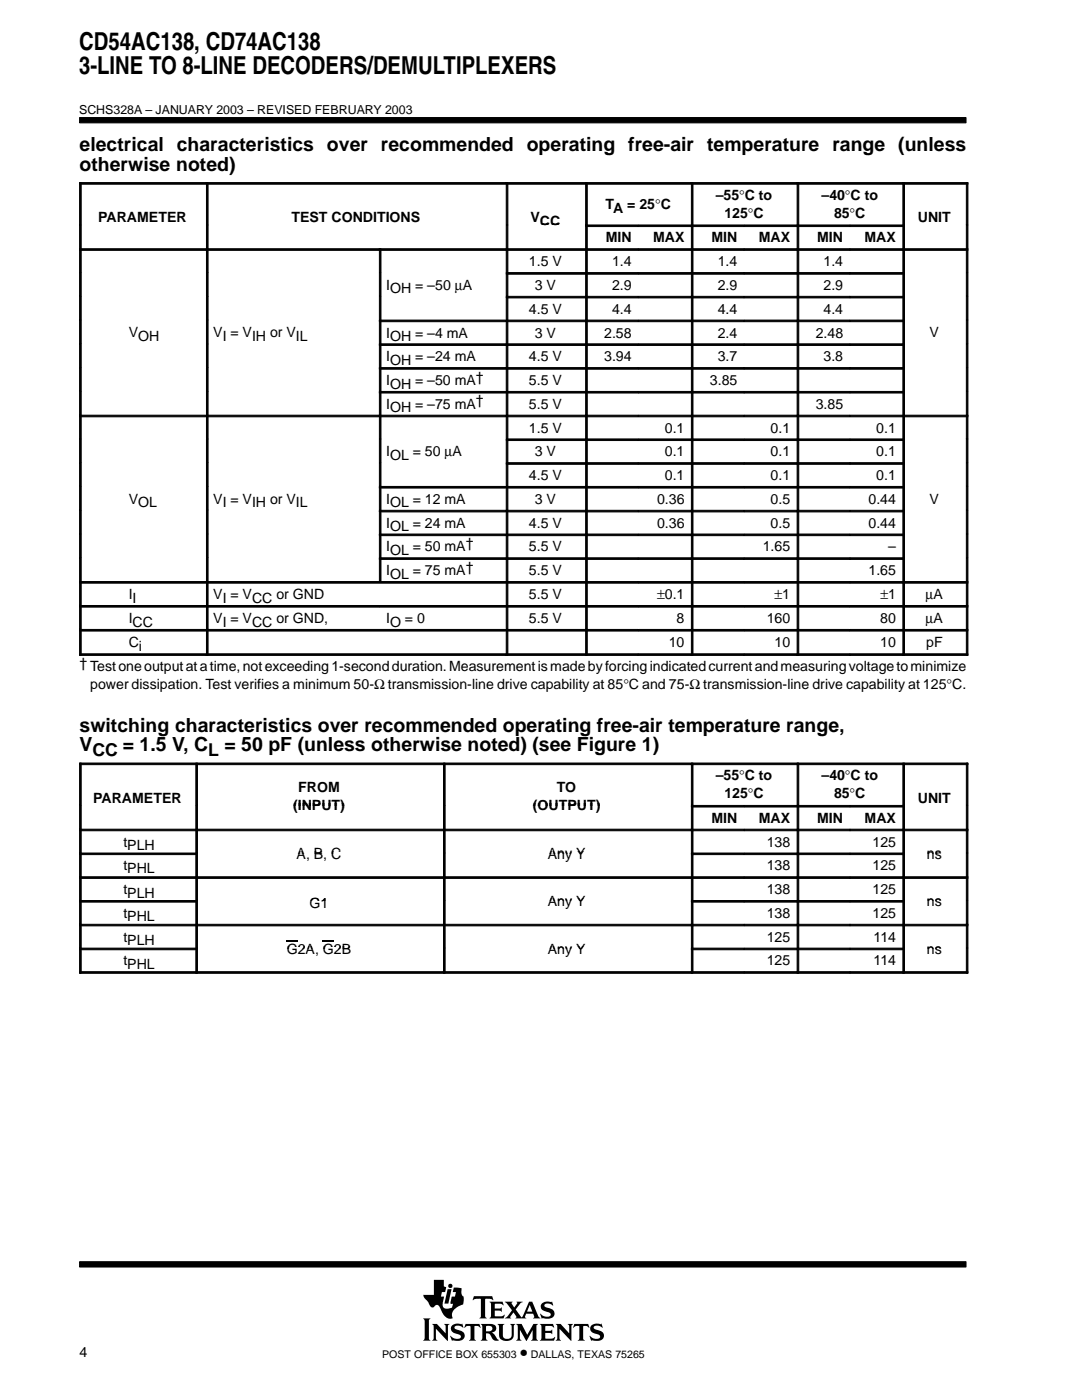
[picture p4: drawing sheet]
<svg xmlns="http://www.w3.org/2000/svg" width="216mm" height="279mm" viewBox="0 0 216 279" stroke-linecap="round" stroke-linejoin="round" font-family="sans-serif">
<g fill="#000" stroke="#000" stroke-width=".2">
<path d="M15.9 23.5h176.9v1h-176.9z" fill-rule="evenodd"/>
<path d="M15.9 251.8h176.9v1.1h-176.9z" fill-rule="evenodd"/>
</g>
<g fill="#000">
<path d="M89.3 257.3h.8l-.6 2.9h-.8z"/>
<path d="M84.4 263.1h1.5l-.3 .4v3.7l.3 .4h-1.5l.3-.6v-3.4z" fill-rule="evenodd"/>
<path d="M86.2 264.2h1l1.7 1.9v-1.5l-.3-.4h1.1l-.3 .4v3l-2.4-2.4v2l.3 .4h-1.1l.3-.6v-2.3z" fill-rule="evenodd"/>
<path d="M86.6 255.4h2v1.3l.4 .2-.2 1h-.6l-.2 .9h.6l-.2 1.1a1.11 1.11 0 0 0 .3 1.2l.6 .1 .9-.3 .2-.7-.5-.1 .2-1.3h.7l.2-.9h-.7l.3-1 1.5 .2v1l.1 .4 .3 .3v.9a.54 .54 0 0 1-.4 .7l-.4 .2a2.35 2.35 0 0 0-1.5 1.6v.4a.29 .29 0 0 1 .1 .3 .29 .29 0 0 1-.2 .3h-.1a2.21 2.21 0 0 1-2-1.9l-.1-.1a.68 .68 0 0 0-.5-.7 .68 .68 0 0 0-.8 .4 .88 .88 0 0 1-1.1-.9l-.8-.9-.2-.7h2.1z" fill-rule="evenodd"/>
<path d="M90.2 264.5a2.17 2.17 0 0 1 1.9-.2l.1-.1 .3 .8-.8-.4h-.7a.36 .36 0 0 0-.3 .4 .36 .36 0 0 0 .4 .3l.3 .1a1.19 1.19 0 0 1 1.3 1.5l-.1 .1a1.23 1.23 0 0 1-1.1 .6l-1.1-.1-.2 .1-.4-1h.1a1.37 1.37 0 0 0 2.1 .3 .6 .6 0 0 0-.8-.7 1.08 1.08 0 0 1-1-.5 1.08 1.08 0 0 1 0-1.1z" fill-rule="evenodd"/>
<path d="M92.9 264.2h2.8l.2 .8-.5-.4h-.6l-.1 .2v2.4l.3 .4h-1.4l.2-.3 .1-.3v-2.3l-.7-.1-.6 .4z" fill-rule="evenodd"/>
<path d="M94.6 258.7h3.6l.2 .8-.7-.3-.9 .1v3.4l.3 .4h-1.4l.3-.4v-3.4l-1-.1-.7 .3z" fill-rule="evenodd"/>
<path d="M95.9 264.2h2.1a.85 .85 0 0 1 1 .8 .85 .85 0 0 1-.9 .9l.4 .3 .7 1 .4 .2-.2 .1a1.11 1.11 0 0 1-1.4-.9l-.3-.4-.7-.1v1l.3 .5h-1.4l.3-.6v-2.3z" fill-rule="evenodd"/>
<path d="M97.7 259.8h2.6l.2 .7-.7-.3-1.1 .1v.8h1.1l.3-.2v.9l-.3-.2h-1.1v1l.1 .1h1.3l.5-.3h.1l-.2 .7h-2.8l.3-.5v-2.3z" fill-rule="evenodd"/>
<path d="M99.3 264.2h1.3l-.3 .4 .1 2.2 .2 .3 .8 .1a.73 .73 0 0 0 .7-.8v-1.8l-.3-.4h1l-.3 .4v1.9a1.56 1.56 0 0 1-1.3 1.2 1.56 1.56 0 0 1-1.5-.7l-.1-2.4z" fill-rule="evenodd"/>
<path d="M103 264.2h1.1l1.1 2.2 1.2-2.2h.9l-.3 .4v2.6l.4 .4h-1.4l.3-.4v-1.8l-1.3 2.2-1.3-2.2v1.7l.4 .5h-1.1l.3-.6v-2.3z" fill-rule="evenodd"/>
<path d="M100.7 259.8h1.6l-.2 .4 .5 .7 .6-.8-.1-.3h1.2l-.5 .3-.9 1.2 1 1.5a.22 .22 0 0 0 .3 .1 .22 .22 0 0 0 .1-.3l1.3-2.8h.6l1.2 2.9 .4 .4-1.4-.1a.24 .24 0 0 0 .2-.1 .24 .24 0 0 0 0-.3l-.2-.4h-1.4l-.3 .6 .3 .3h-2.2l.2-.3-.5-.9-.7 .9 .2 .3h-1.3l.5-.4 1-1.2z" fill-rule="evenodd"/>
<path d="M108.1 260.2l.1-.1a1.88 1.88 0 0 1 1.4-.3l.4 .1 .2-.2 .2 .8-1.1-.4a.44 .44 0 0 0-.7 .4 .44 .44 0 0 0 .6 .5 1.34 1.34 0 0 1 1.4 1.3 1.13 1.13 0 0 1-1.1 .9h-.8a.37 .37 0 0 0-.6 0l-.3-1h.1l.6 .5 .8 .1a.47 .47 0 0 0 .6-.5 .47 .47 0 0 0-.5-.4l-.2-.1a1.11 1.11 0 0 1-1.2-1.5z" fill-rule="evenodd"/>
<path d="M107.7 264.2h2.6l.2 .8-.6-.4-1.1 .1v.9h1l.4-.3v1l-.3-.3h-1.1v1.1h1.4l.5-.3-.2 .8h-2.8l.3-.6v-2.3z" fill-rule="evenodd"/>
<path d="M110.9 264.2h1l1.7 1.9v-1.5l-.3-.4h1l-.3 .4v3l-2.4-2.4v2l.3 .4h-1l.3-.4v-2.6z" fill-rule="evenodd"/>
<path d="M114.6 264.2h2.8l.2 .8-.5-.4h-.6l-.1 .2v2.4l.3 .4h-1.4l.3-.4v-2.4l-.1-.2h-.6l-.6 .4z" fill-rule="evenodd"/>
<path d="M118 264.5a2.12 2.12 0 0 1 1.9-.2l.1-.1 .3 .8-.8-.4h-.7a.35 .35 0 0 0-.3 .3 .35 .35 0 0 0 .2 .4l.5 .1a1.16 1.16 0 0 1 1.2 1.6 1.23 1.23 0 0 1-1.1 .6l-1.1-.1-.2 .1-.4-1 .9 .5 .7 .1a.47 .47 0 0 0 .6-.4 .47 .47 0 0 0-.6-.5 1.28 1.28 0 0 1-1.4-1.4z" fill-rule="evenodd"/>
<circle cx="89.9" cy="256.6" r=".43"/>
</g>
<g fill="#fff">
<path d="M105.7 260.4l.5 1.4h-1z"/>
<path d="M97 264.7l.6-.1a.56 .56 0 0 1 .7 .5 .56 .56 0 0 1-.7 .6h-.6z" fill-rule="evenodd"/>
</g>
<g fill="#000" stroke="#000" stroke-width=".2">
<path d="M15.9 36.4h.3v8.5h-.3z" fill-rule="evenodd"/>
<path d="M15.9 36.4h25.3v.4h-25.3z" fill-rule="evenodd"/>
<path d="M41.2 36.4h.3v8.5h-.3z" fill-rule="evenodd"/>
<path d="M41.2 36.4h59.8v.4h-59.8z" fill-rule="evenodd"/>
<path d="M101 36.4h.3v8.5h-.3z" fill-rule="evenodd"/>
<path d="M101 36.4h15.8v.4h-15.8z" fill-rule="evenodd"/>
<path d="M116.9 36.4h.3v8.5h-.3z" fill-rule="evenodd"/>
<path d="M116.9 36.4h21v.4h-21z" fill-rule="evenodd"/>
<path d="M138 36.4h.3v8.5h-.3z" fill-rule="evenodd"/>
<path d="M138 36.4h21v.4h-21z" fill-rule="evenodd"/>
<path d="M159.1 36.4h.3v8.5h-.3z" fill-rule="evenodd"/>
<path d="M159.1 36.4h21v.4h-21z" fill-rule="evenodd"/>
<path d="M180.2 36.4h.3v8.5h-.3z" fill-rule="evenodd"/>
<path d="M180.2 36.4h12.9v.4h-12.9z" fill-rule="evenodd"/>
<path d="M192.8 36.4h.3v8.5h-.3z" fill-rule="evenodd"/>
<path d="M15.9 44.9h.3v4.7h-.3z" fill-rule="evenodd"/>
<path d="M15.9 49.6h.3v4.8h-.3z" fill-rule="evenodd"/>
<path d="M15.9 49.6h25.3v.4h-25.3z" fill-rule="evenodd"/>
<path d="M15.9 54.4h.3v4.7h-.3z" fill-rule="evenodd"/>
<path d="M15.9 59.1h.3v4.8h-.3z" fill-rule="evenodd"/>
<path d="M41.2 44.9h.3v4.7h-.3z" fill-rule="evenodd"/>
<path d="M41.2 49.6h.3v4.8h-.3z" fill-rule="evenodd"/>
<path d="M41.2 49.6h34.5v.4h-34.5z" fill-rule="evenodd"/>
<path d="M41.2 54.4h.3v4.7h-.3z" fill-rule="evenodd"/>
<path d="M41.2 59.1h.3v4.8h-.3z" fill-rule="evenodd"/>
<path d="M75.7 49.6h.3v4.8h-.3z" fill-rule="evenodd"/>
<path d="M75.7 49.6h25.3v.4h-25.3z" fill-rule="evenodd"/>
<path d="M75.7 54.4h.3v4.7h-.3z" fill-rule="evenodd"/>
<path d="M75.7 59.1h.3v4.8h-.3z" fill-rule="evenodd"/>
<path d="M101 44.9h.3v4.7h-.3z" fill-rule="evenodd"/>
<path d="M101 49.6h.3v4.8h-.3z" fill-rule="evenodd"/>
<path d="M101 49.6h15.8v.4h-15.8z" fill-rule="evenodd"/>
<path d="M101 54.4h.3v4.7h-.3z" fill-rule="evenodd"/>
<path d="M101 54.4h15.8v.3h-15.8z" fill-rule="evenodd"/>
<path d="M101 59.1h.3v4.8h-.3z" fill-rule="evenodd"/>
<path d="M101 59.1h15.8v.4h-15.8z" fill-rule="evenodd"/>
<path d="M116.9 44.9h.3v4.7h-.3z" fill-rule="evenodd"/>
<path d="M116.9 44.9h10.5v.3h-10.5z" fill-rule="evenodd"/>
<path d="M116.9 49.6h.3v4.8h-.3z" fill-rule="evenodd"/>
<path d="M116.9 49.6h10.5v.4h-10.5z" fill-rule="evenodd"/>
<path d="M116.9 54.4h.3v4.7h-.3z" fill-rule="evenodd"/>
<path d="M116.9 54.4h10.5v.3h-10.5z" fill-rule="evenodd"/>
<path d="M116.9 59.1h.3v4.8h-.3z" fill-rule="evenodd"/>
<path d="M116.9 59.1h10.5v.4h-10.5z" fill-rule="evenodd"/>
<path d="M127.4 44.9h10.5v.3h-10.5z" fill-rule="evenodd"/>
<path d="M127.4 49.6h10.5v.4h-10.5z" fill-rule="evenodd"/>
<path d="M127.4 54.4h10.5v.3h-10.5z" fill-rule="evenodd"/>
<path d="M127.4 59.1h10.5v.4h-10.5z" fill-rule="evenodd"/>
<path d="M138 44.9h.3v4.7h-.3z" fill-rule="evenodd"/>
<path d="M138 44.9h10.5v.3h-10.5z" fill-rule="evenodd"/>
<path d="M138 49.6h.3v4.8h-.3z" fill-rule="evenodd"/>
<path d="M138 49.6h10.5v.4h-10.5z" fill-rule="evenodd"/>
<path d="M138 54.4h.3v4.7h-.3z" fill-rule="evenodd"/>
<path d="M138 54.4h10.5v.3h-10.5z" fill-rule="evenodd"/>
<path d="M138 59.1h.3v4.8h-.3z" fill-rule="evenodd"/>
<path d="M138 59.1h10.5v.4h-10.5z" fill-rule="evenodd"/>
<path d="M148.5 44.9h10.5v.3h-10.5z" fill-rule="evenodd"/>
<path d="M148.5 49.6h10.5v.4h-10.5z" fill-rule="evenodd"/>
<path d="M148.5 54.4h10.5v.3h-10.5z" fill-rule="evenodd"/>
<path d="M148.5 59.1h10.5v.4h-10.5z" fill-rule="evenodd"/>
<path d="M159.1 44.9h.3v4.7h-.3z" fill-rule="evenodd"/>
<path d="M159.1 44.9h10.5v.3h-10.5z" fill-rule="evenodd"/>
<path d="M159.1 49.6h.3v4.8h-.3z" fill-rule="evenodd"/>
<path d="M159.1 49.6h10.5v.4h-10.5z" fill-rule="evenodd"/>
<path d="M159.1 54.4h.3v4.7h-.3z" fill-rule="evenodd"/>
<path d="M159.1 54.4h10.5v.3h-10.5z" fill-rule="evenodd"/>
<path d="M159.1 59.1h.3v4.8h-.3z" fill-rule="evenodd"/>
<path d="M159.1 59.1h10.5v.4h-10.5z" fill-rule="evenodd"/>
<path d="M169.6 44.9h10.5v.3h-10.5z" fill-rule="evenodd"/>
<path d="M169.6 49.6h10.5v.4h-10.5z" fill-rule="evenodd"/>
<path d="M169.6 54.4h10.5v.3h-10.5z" fill-rule="evenodd"/>
<path d="M169.6 59.1h10.5v.4h-10.5z" fill-rule="evenodd"/>
<path d="M180.2 44.9h.3v4.7h-.3z" fill-rule="evenodd"/>
<path d="M180.2 49.6h.3v4.8h-.3z" fill-rule="evenodd"/>
<path d="M180.2 49.6h12.9v.4h-12.9z" fill-rule="evenodd"/>
<path d="M180.2 54.4h.3v4.7h-.3z" fill-rule="evenodd"/>
<path d="M180.2 59.1h.3v4.8h-.3z" fill-rule="evenodd"/>
<path d="M192.8 44.9h.3v4.7h-.3z" fill-rule="evenodd"/>
<path d="M192.8 49.6h.3v4.8h-.3z" fill-rule="evenodd"/>
<path d="M192.8 54.4h.3v4.7h-.3z" fill-rule="evenodd"/>
<path d="M192.8 59.1h.3v4.8h-.3z" fill-rule="evenodd"/>
<path d="M15.9 63.9h.3v4.7h-.3z" fill-rule="evenodd"/>
<path d="M15.9 68.6h.3v4.7h-.3z" fill-rule="evenodd"/>
<path d="M15.9 73.4h.3v4.7h-.3z" fill-rule="evenodd"/>
<path d="M15.9 78.1h.3v4.7h-.3z" fill-rule="evenodd"/>
<path d="M41.2 63.9h.3v4.7h-.3z" fill-rule="evenodd"/>
<path d="M41.2 68.6h.3v4.7h-.3z" fill-rule="evenodd"/>
<path d="M41.2 73.4h.3v4.7h-.3z" fill-rule="evenodd"/>
<path d="M41.2 78.1h.3v4.7h-.3z" fill-rule="evenodd"/>
<path d="M75.7 63.9h.3v4.7h-.3z" fill-rule="evenodd"/>
<path d="M75.7 63.9h25.3v.3h-25.3z" fill-rule="evenodd"/>
<path d="M75.7 68.6h.3v4.7h-.3z" fill-rule="evenodd"/>
<path d="M75.7 68.6h25.3v.3h-25.3z" fill-rule="evenodd"/>
<path d="M75.7 73.4h.3v4.7h-.3z" fill-rule="evenodd"/>
<path d="M75.7 73.4h25.3v.3h-25.3z" fill-rule="evenodd"/>
<path d="M75.7 78.1h.3v4.7h-.3z" fill-rule="evenodd"/>
<path d="M75.7 78.1h25.3v.3h-25.3z" fill-rule="evenodd"/>
<path d="M101 63.9h.3v4.7h-.3z" fill-rule="evenodd"/>
<path d="M101 63.9h15.8v.3h-15.8z" fill-rule="evenodd"/>
<path d="M101 68.6h.3v4.7h-.3z" fill-rule="evenodd"/>
<path d="M101 68.6h15.8v.3h-15.8z" fill-rule="evenodd"/>
<path d="M101 73.4h.3v4.7h-.3z" fill-rule="evenodd"/>
<path d="M101 73.4h15.8v.3h-15.8z" fill-rule="evenodd"/>
<path d="M101 78.1h.3v4.7h-.3z" fill-rule="evenodd"/>
<path d="M101 78.1h15.8v.3h-15.8z" fill-rule="evenodd"/>
<path d="M116.9 63.9h.3v4.7h-.3z" fill-rule="evenodd"/>
<path d="M116.9 63.9h10.5v.3h-10.5z" fill-rule="evenodd"/>
<path d="M116.9 68.6h.3v4.7h-.3z" fill-rule="evenodd"/>
<path d="M116.9 68.6h10.5v.3h-10.5z" fill-rule="evenodd"/>
<path d="M116.9 73.4h.3v4.7h-.3z" fill-rule="evenodd"/>
<path d="M116.9 73.4h10.5v.3h-10.5z" fill-rule="evenodd"/>
<path d="M116.9 78.1h.3v4.7h-.3z" fill-rule="evenodd"/>
<path d="M116.9 78.1h10.5v.3h-10.5z" fill-rule="evenodd"/>
<path d="M127.4 63.9h10.5v.3h-10.5z" fill-rule="evenodd"/>
<path d="M127.4 68.6h10.5v.3h-10.5z" fill-rule="evenodd"/>
<path d="M127.4 73.4h10.5v.3h-10.5z" fill-rule="evenodd"/>
<path d="M127.4 78.1h10.5v.3h-10.5z" fill-rule="evenodd"/>
<path d="M138 63.9h.3v4.7h-.3z" fill-rule="evenodd"/>
<path d="M138 63.9h10.5v.3h-10.5z" fill-rule="evenodd"/>
<path d="M138 68.6h.3v4.7h-.3z" fill-rule="evenodd"/>
<path d="M138 68.6h10.5v.3h-10.5z" fill-rule="evenodd"/>
<path d="M138 73.4h.3v4.7h-.3z" fill-rule="evenodd"/>
<path d="M138 73.4h10.5v.3h-10.5z" fill-rule="evenodd"/>
<path d="M138 78.1h.3v4.7h-.3z" fill-rule="evenodd"/>
<path d="M138 78.1h10.5v.3h-10.5z" fill-rule="evenodd"/>
<path d="M148.5 63.9h10.5v.3h-10.5z" fill-rule="evenodd"/>
<path d="M148.5 68.6h10.5v.3h-10.5z" fill-rule="evenodd"/>
<path d="M148.5 73.4h10.5v.3h-10.5z" fill-rule="evenodd"/>
<path d="M148.5 78.1h10.5v.3h-10.5z" fill-rule="evenodd"/>
<path d="M159.1 63.9h.3v4.7h-.3z" fill-rule="evenodd"/>
<path d="M159.1 63.9h10.5v.3h-10.5z" fill-rule="evenodd"/>
<path d="M159.1 68.6h.3v4.7h-.3z" fill-rule="evenodd"/>
<path d="M159.1 68.6h10.5v.3h-10.5z" fill-rule="evenodd"/>
<path d="M159.1 73.4h.3v4.7h-.3z" fill-rule="evenodd"/>
<path d="M159.1 73.4h10.5v.3h-10.5z" fill-rule="evenodd"/>
<path d="M159.1 78.1h.3v4.7h-.3z" fill-rule="evenodd"/>
<path d="M159.1 78.1h10.5v.3h-10.5z" fill-rule="evenodd"/>
<path d="M169.6 63.9h10.5v.3h-10.5z" fill-rule="evenodd"/>
<path d="M169.6 68.6h10.5v.3h-10.5z" fill-rule="evenodd"/>
<path d="M169.6 73.4h10.5v.3h-10.5z" fill-rule="evenodd"/>
<path d="M169.6 78.1h10.5v.3h-10.5z" fill-rule="evenodd"/>
<path d="M180.2 63.9h.3v4.7h-.3z" fill-rule="evenodd"/>
<path d="M180.2 68.6h.3v4.7h-.3z" fill-rule="evenodd"/>
<path d="M180.2 73.4h.3v4.7h-.3z" fill-rule="evenodd"/>
<path d="M180.2 78.1h.3v4.7h-.3z" fill-rule="evenodd"/>
<path d="M192.8 63.9h.3v4.7h-.3z" fill-rule="evenodd"/>
<path d="M192.8 68.6h.3v4.7h-.3z" fill-rule="evenodd"/>
<path d="M192.8 73.4h.3v4.7h-.3z" fill-rule="evenodd"/>
<path d="M192.8 78.1h.3v4.7h-.3z" fill-rule="evenodd"/>
<path d="M15.9 82.9h.3v4.7h-.3z" fill-rule="evenodd"/>
<path d="M15.9 82.9h25.3v.3h-25.3z" fill-rule="evenodd"/>
<path d="M15.9 87.6h.3v4.7h-.3z" fill-rule="evenodd"/>
<path d="M15.9 92.3h.3v4.8h-.3z" fill-rule="evenodd"/>
<path d="M15.9 97.1h.3v4.7h-.3z" fill-rule="evenodd"/>
<path d="M41.2 82.9h.3v4.7h-.3z" fill-rule="evenodd"/>
<path d="M41.2 82.9h34.5v.3h-34.5z" fill-rule="evenodd"/>
<path d="M41.2 87.6h.3v4.7h-.3z" fill-rule="evenodd"/>
<path d="M41.2 92.3h.3v4.8h-.3z" fill-rule="evenodd"/>
<path d="M41.2 97.1h.3v4.7h-.3z" fill-rule="evenodd"/>
<path d="M75.7 82.9h.3v4.7h-.3z" fill-rule="evenodd"/>
<path d="M75.7 82.9h25.3v.3h-25.3z" fill-rule="evenodd"/>
<path d="M75.7 87.6h.3v4.7h-.3z" fill-rule="evenodd"/>
<path d="M75.7 92.3h.3v4.8h-.3z" fill-rule="evenodd"/>
<path d="M75.7 97.1h.3v4.7h-.3z" fill-rule="evenodd"/>
<path d="M75.7 97.1h25.3v.3h-25.3z" fill-rule="evenodd"/>
<path d="M101 82.9h.3v4.7h-.3z" fill-rule="evenodd"/>
<path d="M101 82.9h15.8v.3h-15.8z" fill-rule="evenodd"/>
<path d="M101 87.6h.3v4.7h-.3z" fill-rule="evenodd"/>
<path d="M101 87.6h15.8v.3h-15.8z" fill-rule="evenodd"/>
<path d="M101 92.3h.3v4.8h-.3z" fill-rule="evenodd"/>
<path d="M101 92.3h15.8v.4h-15.8z" fill-rule="evenodd"/>
<path d="M101 97.1h.3v4.7h-.3z" fill-rule="evenodd"/>
<path d="M101 97.1h15.8v.3h-15.8z" fill-rule="evenodd"/>
<path d="M116.9 82.9h.3v4.7h-.3z" fill-rule="evenodd"/>
<path d="M116.9 82.9h10.5v.3h-10.5z" fill-rule="evenodd"/>
<path d="M116.9 87.6h.3v4.7h-.3z" fill-rule="evenodd"/>
<path d="M116.9 87.6h10.5v.3h-10.5z" fill-rule="evenodd"/>
<path d="M116.9 92.3h.3v4.8h-.3z" fill-rule="evenodd"/>
<path d="M116.9 92.3h10.5v.4h-10.5z" fill-rule="evenodd"/>
<path d="M116.9 97.1h.3v4.7h-.3z" fill-rule="evenodd"/>
<path d="M116.9 97.1h10.5v.3h-10.5z" fill-rule="evenodd"/>
<path d="M127.4 82.9h10.5v.3h-10.5z" fill-rule="evenodd"/>
<path d="M127.4 87.6h10.5v.3h-10.5z" fill-rule="evenodd"/>
<path d="M127.4 92.3h10.5v.4h-10.5z" fill-rule="evenodd"/>
<path d="M127.4 97.1h10.5v.3h-10.5z" fill-rule="evenodd"/>
<path d="M138 82.9h.3v4.7h-.3z" fill-rule="evenodd"/>
<path d="M138 82.9h10.5v.3h-10.5z" fill-rule="evenodd"/>
<path d="M138 87.6h.3v4.7h-.3z" fill-rule="evenodd"/>
<path d="M138 87.6h10.5v.3h-10.5z" fill-rule="evenodd"/>
<path d="M138 92.3h.3v4.8h-.3z" fill-rule="evenodd"/>
<path d="M138 92.3h10.5v.4h-10.5z" fill-rule="evenodd"/>
<path d="M138 97.1h.3v4.7h-.3z" fill-rule="evenodd"/>
<path d="M138 97.1h10.5v.3h-10.5z" fill-rule="evenodd"/>
<path d="M148.5 82.9h10.5v.3h-10.5z" fill-rule="evenodd"/>
<path d="M148.5 87.6h10.5v.3h-10.5z" fill-rule="evenodd"/>
<path d="M148.5 92.3h10.5v.4h-10.5z" fill-rule="evenodd"/>
<path d="M148.5 97.1h10.5v.3h-10.5z" fill-rule="evenodd"/>
<path d="M159.1 82.9h.3v4.7h-.3z" fill-rule="evenodd"/>
<path d="M159.1 82.9h10.5v.3h-10.5z" fill-rule="evenodd"/>
<path d="M159.1 87.6h.3v4.7h-.3z" fill-rule="evenodd"/>
<path d="M159.1 87.6h10.5v.3h-10.5z" fill-rule="evenodd"/>
<path d="M159.1 92.3h.3v4.8h-.3z" fill-rule="evenodd"/>
<path d="M159.1 92.3h10.5v.4h-10.5z" fill-rule="evenodd"/>
<path d="M159.1 97.1h.3v4.7h-.3z" fill-rule="evenodd"/>
<path d="M159.1 97.1h10.5v.3h-10.5z" fill-rule="evenodd"/>
<path d="M169.6 82.9h10.5v.3h-10.5z" fill-rule="evenodd"/>
<path d="M169.6 87.6h10.5v.3h-10.5z" fill-rule="evenodd"/>
<path d="M169.6 92.3h10.5v.4h-10.5z" fill-rule="evenodd"/>
<path d="M169.6 97.1h10.5v.3h-10.5z" fill-rule="evenodd"/>
<path d="M180.2 82.9h.3v4.7h-.3z" fill-rule="evenodd"/>
<path d="M180.2 82.9h12.9v.3h-12.9z" fill-rule="evenodd"/>
<path d="M180.2 87.6h.3v4.7h-.3z" fill-rule="evenodd"/>
<path d="M180.2 92.3h.3v4.8h-.3z" fill-rule="evenodd"/>
<path d="M180.2 97.1h.3v4.7h-.3z" fill-rule="evenodd"/>
<path d="M192.8 82.9h.3v4.7h-.3z" fill-rule="evenodd"/>
<path d="M192.8 87.6h.3v4.7h-.3z" fill-rule="evenodd"/>
<path d="M192.8 92.3h.3v4.8h-.3z" fill-rule="evenodd"/>
<path d="M192.8 97.1h.3v4.7h-.3z" fill-rule="evenodd"/>
<path d="M15.9 101.8h.3v4.8h-.3z" fill-rule="evenodd"/>
<path d="M15.9 106.6h.3v4.7h-.3z" fill-rule="evenodd"/>
<path d="M15.9 111.3h.3v4.7h-.3z" fill-rule="evenodd"/>
<path d="M15.9 116.1h.3v4.7h-.3z" fill-rule="evenodd"/>
<path d="M15.9 116.1h25.3v.3h-25.3z" fill-rule="evenodd"/>
<path d="M41.2 101.8h.3v4.8h-.3z" fill-rule="evenodd"/>
<path d="M41.2 106.6h.3v4.7h-.3z" fill-rule="evenodd"/>
<path d="M41.2 111.3h.3v4.7h-.3z" fill-rule="evenodd"/>
<path d="M41.2 116.1h.3v4.7h-.3z" fill-rule="evenodd"/>
<path d="M41.2 116.1h59.8v.3h-59.8z" fill-rule="evenodd"/>
<path d="M75.7 101.8h.3v4.8h-.3z" fill-rule="evenodd"/>
<path d="M75.7 101.8h25.3v.4h-25.3z" fill-rule="evenodd"/>
<path d="M75.7 106.6h.3v4.7h-.3z" fill-rule="evenodd"/>
<path d="M75.7 106.6h25.3v.3h-25.3z" fill-rule="evenodd"/>
<path d="M75.7 111.3h.3v4.7h-.3z" fill-rule="evenodd"/>
<path d="M75.7 111.3h25.3v.3h-25.3z" fill-rule="evenodd"/>
<path d="M101 101.8h.3v4.8h-.3z" fill-rule="evenodd"/>
<path d="M101 101.8h15.8v.4h-15.8z" fill-rule="evenodd"/>
<path d="M101 106.6h.3v4.7h-.3z" fill-rule="evenodd"/>
<path d="M101 106.6h15.8v.3h-15.8z" fill-rule="evenodd"/>
<path d="M101 111.3h.3v4.7h-.3z" fill-rule="evenodd"/>
<path d="M101 111.3h15.8v.3h-15.8z" fill-rule="evenodd"/>
<path d="M101 116.1h.3v4.7h-.3z" fill-rule="evenodd"/>
<path d="M101 116.1h15.8v.3h-15.8z" fill-rule="evenodd"/>
<path d="M116.9 101.8h.3v4.8h-.3z" fill-rule="evenodd"/>
<path d="M116.9 101.8h10.5v.4h-10.5z" fill-rule="evenodd"/>
<path d="M116.9 106.6h.3v4.7h-.3z" fill-rule="evenodd"/>
<path d="M116.9 106.6h10.5v.3h-10.5z" fill-rule="evenodd"/>
<path d="M116.9 111.3h.3v4.7h-.3z" fill-rule="evenodd"/>
<path d="M116.9 111.3h10.5v.3h-10.5z" fill-rule="evenodd"/>
<path d="M116.9 116.1h.3v4.7h-.3z" fill-rule="evenodd"/>
<path d="M116.9 116.1h10.5v.3h-10.5z" fill-rule="evenodd"/>
<path d="M127.4 101.8h10.5v.4h-10.5z" fill-rule="evenodd"/>
<path d="M127.4 106.6h10.5v.3h-10.5z" fill-rule="evenodd"/>
<path d="M127.4 111.3h10.5v.3h-10.5z" fill-rule="evenodd"/>
<path d="M127.4 116.1h10.5v.3h-10.5z" fill-rule="evenodd"/>
<path d="M138 101.8h.3v4.8h-.3z" fill-rule="evenodd"/>
<path d="M138 101.8h10.5v.4h-10.5z" fill-rule="evenodd"/>
<path d="M138 106.6h.3v4.7h-.3z" fill-rule="evenodd"/>
<path d="M138 106.6h10.5v.3h-10.5z" fill-rule="evenodd"/>
<path d="M138 111.3h.3v4.7h-.3z" fill-rule="evenodd"/>
<path d="M138 111.3h10.5v.3h-10.5z" fill-rule="evenodd"/>
<path d="M138 116.1h.3v4.7h-.3z" fill-rule="evenodd"/>
<path d="M138 116.1h10.5v.3h-10.5z" fill-rule="evenodd"/>
<path d="M148.5 101.8h10.5v.4h-10.5z" fill-rule="evenodd"/>
<path d="M148.5 106.6h10.5v.3h-10.5z" fill-rule="evenodd"/>
<path d="M148.5 111.3h10.5v.3h-10.5z" fill-rule="evenodd"/>
<path d="M148.5 116.1h10.5v.3h-10.5z" fill-rule="evenodd"/>
<path d="M159.1 101.8h.3v4.8h-.3z" fill-rule="evenodd"/>
<path d="M159.1 101.8h10.5v.4h-10.5z" fill-rule="evenodd"/>
<path d="M159.1 106.6h.3v4.7h-.3z" fill-rule="evenodd"/>
<path d="M159.1 106.6h10.5v.3h-10.5z" fill-rule="evenodd"/>
<path d="M159.1 111.3h.3v4.7h-.3z" fill-rule="evenodd"/>
<path d="M159.1 111.3h10.5v.3h-10.5z" fill-rule="evenodd"/>
<path d="M159.1 116.1h.3v4.7h-.3z" fill-rule="evenodd"/>
<path d="M159.1 116.1h10.5v.3h-10.5z" fill-rule="evenodd"/>
<path d="M169.6 101.8h10.5v.4h-10.5z" fill-rule="evenodd"/>
<path d="M169.6 106.6h10.5v.3h-10.5z" fill-rule="evenodd"/>
<path d="M169.6 111.3h10.5v.3h-10.5z" fill-rule="evenodd"/>
<path d="M169.6 116.1h10.5v.3h-10.5z" fill-rule="evenodd"/>
<path d="M180.2 101.8h.3v4.8h-.3z" fill-rule="evenodd"/>
<path d="M180.2 106.6h.3v4.7h-.3z" fill-rule="evenodd"/>
<path d="M180.2 111.3h.3v4.7h-.3z" fill-rule="evenodd"/>
<path d="M180.2 116.1h.3v4.7h-.3z" fill-rule="evenodd"/>
<path d="M180.2 116.1h12.9v.3h-12.9z" fill-rule="evenodd"/>
<path d="M192.8 101.8h.3v4.8h-.3z" fill-rule="evenodd"/>
<path d="M192.8 106.6h.3v4.7h-.3z" fill-rule="evenodd"/>
<path d="M192.8 111.3h.3v4.7h-.3z" fill-rule="evenodd"/>
<path d="M192.8 116.1h.3v4.7h-.3z" fill-rule="evenodd"/>
<path d="M15.9 120.8h.3v4.8h-.3z" fill-rule="evenodd"/>
<path d="M15.9 120.8h25.3v.4h-25.3z" fill-rule="evenodd"/>
<path d="M15.9 125.6h.3v5.2h-.3z" fill-rule="evenodd"/>
<path d="M15.9 125.6h25.3v.3h-25.3z" fill-rule="evenodd"/>
<path d="M15.9 130.5h25.3v.3h-25.3z" fill-rule="evenodd"/>
<path d="M41.2 120.8h.3v4.8h-.3z" fill-rule="evenodd"/>
<path d="M41.2 120.8h34.5v.4h-34.5z" fill-rule="evenodd"/>
<path d="M41.2 125.6h.3v5.2h-.3z" fill-rule="evenodd"/>
<path d="M41.2 125.6h59.8v.3h-59.8z" fill-rule="evenodd"/>
<path d="M41.2 130.5h59.8v.3h-59.8z" fill-rule="evenodd"/>
<path d="M75.7 120.8h25.3v.4h-25.3z" fill-rule="evenodd"/>
<path d="M101 120.8h.3v4.8h-.3z" fill-rule="evenodd"/>
<path d="M101 120.8h15.8v.4h-15.8z" fill-rule="evenodd"/>
<path d="M101 125.6h.3v5.2h-.3z" fill-rule="evenodd"/>
<path d="M101 125.6h15.8v.3h-15.8z" fill-rule="evenodd"/>
<path d="M101 130.5h15.8v.3h-15.8z" fill-rule="evenodd"/>
<path d="M116.9 120.8h.3v4.8h-.3z" fill-rule="evenodd"/>
<path d="M116.9 120.8h10.5v.4h-10.5z" fill-rule="evenodd"/>
<path d="M116.9 125.6h.3v5.2h-.3z" fill-rule="evenodd"/>
<path d="M116.9 125.6h10.5v.3h-10.5z" fill-rule="evenodd"/>
<path d="M116.9 130.5h10.5v.3h-10.5z" fill-rule="evenodd"/>
<path d="M127.4 120.8h10.5v.4h-10.5z" fill-rule="evenodd"/>
<path d="M127.4 125.6h10.5v.3h-10.5z" fill-rule="evenodd"/>
<path d="M127.4 130.5h10.5v.3h-10.5z" fill-rule="evenodd"/>
<path d="M138 120.8h.3v4.8h-.3z" fill-rule="evenodd"/>
<path d="M138 120.8h10.5v.4h-10.5z" fill-rule="evenodd"/>
<path d="M138 125.6h.3v5.2h-.3z" fill-rule="evenodd"/>
<path d="M138 125.6h10.5v.3h-10.5z" fill-rule="evenodd"/>
<path d="M138 130.5h10.5v.3h-10.5z" fill-rule="evenodd"/>
<path d="M148.5 120.8h10.5v.4h-10.5z" fill-rule="evenodd"/>
<path d="M148.5 125.6h10.5v.3h-10.5z" fill-rule="evenodd"/>
<path d="M148.5 130.5h10.5v.3h-10.5z" fill-rule="evenodd"/>
<path d="M159.1 120.8h.3v4.8h-.3z" fill-rule="evenodd"/>
<path d="M159.1 120.8h10.5v.4h-10.5z" fill-rule="evenodd"/>
<path d="M159.1 125.6h.3v5.2h-.3z" fill-rule="evenodd"/>
<path d="M159.1 125.6h10.5v.3h-10.5z" fill-rule="evenodd"/>
<path d="M159.1 130.5h10.5v.3h-10.5z" fill-rule="evenodd"/>
<path d="M169.6 120.8h10.5v.4h-10.5z" fill-rule="evenodd"/>
<path d="M169.6 125.6h10.5v.3h-10.5z" fill-rule="evenodd"/>
<path d="M169.6 130.5h10.5v.3h-10.5z" fill-rule="evenodd"/>
<path d="M180.2 120.8h.3v4.8h-.3z" fill-rule="evenodd"/>
<path d="M180.2 120.8h12.9v.4h-12.9z" fill-rule="evenodd"/>
<path d="M180.2 125.6h.3v5.2h-.3z" fill-rule="evenodd"/>
<path d="M180.2 125.6h12.9v.3h-12.9z" fill-rule="evenodd"/>
<path d="M180.2 130.5h12.9v.3h-12.9z" fill-rule="evenodd"/>
<path d="M192.8 120.8h.3v4.8h-.3z" fill-rule="evenodd"/>
<path d="M192.8 125.6h.3v5.2h-.3z" fill-rule="evenodd"/>
<path d="M15.9 152.3h.3v8.4h-.3z" fill-rule="evenodd"/>
<path d="M15.9 152.3h23.2v.3h-23.2z" fill-rule="evenodd"/>
<path d="M39.1 152.3h.3v8.4h-.3z" fill-rule="evenodd"/>
<path d="M39.1 152.3h49.4v.3h-49.4z" fill-rule="evenodd"/>
<path d="M88.5 152.3h.3v8.4h-.3z" fill-rule="evenodd"/>
<path d="M88.5 152.3h49.4v.3h-49.4z" fill-rule="evenodd"/>
<path d="M138 152.3h.3v8.4h-.3z" fill-rule="evenodd"/>
<path d="M138 152.3h21v.3h-21z" fill-rule="evenodd"/>
<path d="M159.1 152.3h.3v8.4h-.3z" fill-rule="evenodd"/>
<path d="M159.1 152.3h21v.3h-21z" fill-rule="evenodd"/>
<path d="M180.2 152.3h.3v8.4h-.3z" fill-rule="evenodd"/>
<path d="M180.2 152.3h12.9v.3h-12.9z" fill-rule="evenodd"/>
<path d="M192.8 152.3h.3v8.4h-.3z" fill-rule="evenodd"/>
<path d="M15.9 160.7h.3v4.8h-.3z" fill-rule="evenodd"/>
<path d="M15.9 165.5h.3v4.7h-.3z" fill-rule="evenodd"/>
<path d="M15.9 165.5h23.2v.3h-23.2z" fill-rule="evenodd"/>
<path d="M15.9 170.2h.3v4.8h-.3z" fill-rule="evenodd"/>
<path d="M15.9 170.2h23.2v.4h-23.2z" fill-rule="evenodd"/>
<path d="M15.9 175h.3v4.7h-.3z" fill-rule="evenodd"/>
<path d="M15.9 175h23.2v.3h-23.2z" fill-rule="evenodd"/>
<path d="M15.9 179.7h.3v4.7h-.3z" fill-rule="evenodd"/>
<path d="M15.9 179.7h23.2v.3h-23.2z" fill-rule="evenodd"/>
<path d="M39.1 160.7h.3v4.8h-.3z" fill-rule="evenodd"/>
<path d="M39.1 165.5h.3v4.7h-.3z" fill-rule="evenodd"/>
<path d="M39.1 165.5h49.4v.3h-49.4z" fill-rule="evenodd"/>
<path d="M39.1 170.2h.3v4.8h-.3z" fill-rule="evenodd"/>
<path d="M39.1 175h.3v4.7h-.3z" fill-rule="evenodd"/>
<path d="M39.1 175h49.4v.3h-49.4z" fill-rule="evenodd"/>
<path d="M39.1 179.7h.3v4.7h-.3z" fill-rule="evenodd"/>
<path d="M88.5 160.7h.3v4.8h-.3z" fill-rule="evenodd"/>
<path d="M88.5 165.5h.3v4.7h-.3z" fill-rule="evenodd"/>
<path d="M88.5 165.5h49.4v.3h-49.4z" fill-rule="evenodd"/>
<path d="M88.5 170.2h.3v4.8h-.3z" fill-rule="evenodd"/>
<path d="M88.5 175h.3v4.7h-.3z" fill-rule="evenodd"/>
<path d="M88.5 175h49.4v.3h-49.4z" fill-rule="evenodd"/>
<path d="M88.5 179.7h.3v4.7h-.3z" fill-rule="evenodd"/>
<path d="M138 160.7h.3v4.8h-.3z" fill-rule="evenodd"/>
<path d="M138 160.7h10.5v.4h-10.5z" fill-rule="evenodd"/>
<path d="M138 165.5h.3v4.7h-.3z" fill-rule="evenodd"/>
<path d="M138 165.5h10.5v.3h-10.5z" fill-rule="evenodd"/>
<path d="M138 170.2h.3v4.8h-.3z" fill-rule="evenodd"/>
<path d="M138 170.2h10.5v.4h-10.5z" fill-rule="evenodd"/>
<path d="M138 175h.3v4.7h-.3z" fill-rule="evenodd"/>
<path d="M138 175h10.5v.3h-10.5z" fill-rule="evenodd"/>
<path d="M138 179.7h.3v4.7h-.3z" fill-rule="evenodd"/>
<path d="M138 179.7h10.5v.3h-10.5z" fill-rule="evenodd"/>
<path d="M148.5 160.7h10.5v.4h-10.5z" fill-rule="evenodd"/>
<path d="M148.5 165.5h10.5v.3h-10.5z" fill-rule="evenodd"/>
<path d="M148.5 170.2h10.5v.4h-10.5z" fill-rule="evenodd"/>
<path d="M148.5 175h10.5v.3h-10.5z" fill-rule="evenodd"/>
<path d="M148.5 179.7h10.5v.3h-10.5z" fill-rule="evenodd"/>
<path d="M159.1 160.7h.3v4.8h-.3z" fill-rule="evenodd"/>
<path d="M159.1 160.7h10.5v.4h-10.5z" fill-rule="evenodd"/>
<path d="M159.1 165.5h.3v4.7h-.3z" fill-rule="evenodd"/>
<path d="M159.1 165.5h10.5v.3h-10.5z" fill-rule="evenodd"/>
<path d="M159.1 170.2h.3v4.8h-.3z" fill-rule="evenodd"/>
<path d="M159.1 170.2h10.5v.4h-10.5z" fill-rule="evenodd"/>
<path d="M159.1 175h.3v4.7h-.3z" fill-rule="evenodd"/>
<path d="M159.1 175h10.5v.3h-10.5z" fill-rule="evenodd"/>
<path d="M159.1 179.7h.3v4.7h-.3z" fill-rule="evenodd"/>
<path d="M159.1 179.7h10.5v.3h-10.5z" fill-rule="evenodd"/>
<path d="M169.6 160.7h10.5v.4h-10.5z" fill-rule="evenodd"/>
<path d="M169.6 165.5h10.5v.3h-10.5z" fill-rule="evenodd"/>
<path d="M169.6 170.2h10.5v.4h-10.5z" fill-rule="evenodd"/>
<path d="M169.6 175h10.5v.3h-10.5z" fill-rule="evenodd"/>
<path d="M169.6 179.7h10.5v.3h-10.5z" fill-rule="evenodd"/>
<path d="M180.2 160.7h.3v4.8h-.3z" fill-rule="evenodd"/>
<path d="M180.2 165.5h.3v4.7h-.3z" fill-rule="evenodd"/>
<path d="M180.2 165.5h12.9v.3h-12.9z" fill-rule="evenodd"/>
<path d="M180.2 170.2h.3v4.8h-.3z" fill-rule="evenodd"/>
<path d="M180.2 175h.3v4.7h-.3z" fill-rule="evenodd"/>
<path d="M180.2 175h12.9v.3h-12.9z" fill-rule="evenodd"/>
<path d="M180.2 179.7h.3v4.7h-.3z" fill-rule="evenodd"/>
<path d="M192.8 160.7h.3v4.8h-.3z" fill-rule="evenodd"/>
<path d="M192.8 165.5h.3v4.7h-.3z" fill-rule="evenodd"/>
<path d="M192.8 170.2h.3v4.8h-.3z" fill-rule="evenodd"/>
<path d="M192.8 175h.3v4.7h-.3z" fill-rule="evenodd"/>
<path d="M192.8 179.7h.3v4.7h-.3z" fill-rule="evenodd"/>
<path d="M15.9 184.5h.3v4.7h-.3z" fill-rule="evenodd"/>
<path d="M15.9 184.5h23.2v.3h-23.2z" fill-rule="evenodd"/>
<path d="M15.9 189.2h.3v5h-.3z" fill-rule="evenodd"/>
<path d="M15.9 189.2h23.2v.3h-23.2z" fill-rule="evenodd"/>
<path d="M15.9 193.9h23.2v.3h-23.2z" fill-rule="evenodd"/>
<path d="M39.1 184.5h.3v4.7h-.3z" fill-rule="evenodd"/>
<path d="M39.1 184.5h49.4v.3h-49.4z" fill-rule="evenodd"/>
<path d="M39.1 189.2h.3v5h-.3z" fill-rule="evenodd"/>
<path d="M39.1 193.9h49.4v.3h-49.4z" fill-rule="evenodd"/>
<path d="M88.5 184.5h.3v4.7h-.3z" fill-rule="evenodd"/>
<path d="M88.5 184.5h49.4v.3h-49.4z" fill-rule="evenodd"/>
<path d="M88.5 189.2h.3v5h-.3z" fill-rule="evenodd"/>
<path d="M88.5 193.9h49.4v.3h-49.4z" fill-rule="evenodd"/>
<path d="M138 184.5h.3v4.7h-.3z" fill-rule="evenodd"/>
<path d="M138 184.5h10.5v.3h-10.5z" fill-rule="evenodd"/>
<path d="M138 189.2h.3v5h-.3z" fill-rule="evenodd"/>
<path d="M138 189.2h10.5v.3h-10.5z" fill-rule="evenodd"/>
<path d="M138 193.9h10.5v.3h-10.5z" fill-rule="evenodd"/>
<path d="M148.5 184.5h10.5v.3h-10.5z" fill-rule="evenodd"/>
<path d="M148.5 189.2h10.5v.3h-10.5z" fill-rule="evenodd"/>
<path d="M148.5 193.9h10.5v.3h-10.5z" fill-rule="evenodd"/>
<path d="M159.1 184.5h.3v4.7h-.3z" fill-rule="evenodd"/>
<path d="M159.1 184.5h10.5v.3h-10.5z" fill-rule="evenodd"/>
<path d="M159.1 189.2h.3v5h-.3z" fill-rule="evenodd"/>
<path d="M159.1 189.2h10.5v.3h-10.5z" fill-rule="evenodd"/>
<path d="M159.1 193.9h10.5v.3h-10.5z" fill-rule="evenodd"/>
<path d="M169.6 184.5h10.5v.3h-10.5z" fill-rule="evenodd"/>
<path d="M169.6 189.2h10.5v.3h-10.5z" fill-rule="evenodd"/>
<path d="M169.6 193.9h10.5v.3h-10.5z" fill-rule="evenodd"/>
<path d="M180.2 184.5h.3v4.7h-.3z" fill-rule="evenodd"/>
<path d="M180.2 184.5h12.9v.3h-12.9z" fill-rule="evenodd"/>
<path d="M180.2 189.2h.3v5h-.3z" fill-rule="evenodd"/>
<path d="M180.2 193.9h12.9v.3h-12.9z" fill-rule="evenodd"/>
<path d="M192.8 184.5h.3v4.7h-.3z" fill-rule="evenodd"/>
<path d="M192.8 189.2h.3v5h-.3z" fill-rule="evenodd"/>
</g>
<path d="M57.2 187.8h2.2M64.4 187.8h2.2" fill="none" stroke="#000" stroke-width=".25"/>
<g font-size="4.9">
<text x="15.8" y="9.9">CD54AC138, CD74AC138</text>
<text x="15.8" y="14.8">3-LINE TO 8-LINE DECODERS/DEMULTIPLEXERS</text>
</g>
<g font-size="3.9">
<text x="15.9" y="30.2">electrical characteristics over recommended operating free-air temperature range (unless</text>
<text x="15.9" y="34.1">otherwise noted)</text>
<text x="15.9" y="146">switching characteristics over recommended operating free-air temperature range,</text>
<text x="15.9" y="149.9">V</text>
</g>
<g font-size="3.5">
<text x="18.5" y="150.9">CC = 1.5 V, CL = 50 pF (unless otherwise noted) (see Figure 1)</text>
<text x="103.7" y="271">•</text>
</g>
<g font-size="2.8">
<text x="120.8" y="41.8">TA = 25°C</text>
<text x="142.8" y="39.9">–55°C to</text>
<text x="163.9" y="39.9">–40°C to</text>
<text x="19.6" y="44.3">PARAMETER</text>
<text x="58.2" y="44.3">TEST CONDITIONS</text>
<text x="105.8" y="44.3">VCC</text>
<text x="107.7" y="45">CC</text>
<text x="144.5" y="43.4">125°C</text>
<text x="166.4" y="43.4">85°C</text>
<text x="183.1" y="44.3">UNIT</text>
<text x="105.5" y="53.1">1.5 V</text>
<text x="120.9" y="48.4">MIN</text>
<text x="122.1" y="53.1">1.4</text>
<text x="130.3" y="48.4">MAX</text>
<text x="142" y="48.4">MIN</text>
<text x="143.2" y="53.1">1.4</text>
<text x="151.4" y="48.4">MAX</text>
<text x="163.1" y="48.4">MIN</text>
<text x="164.3" y="53.1">1.4</text>
<text x="172.5" y="48.4">MAX</text>
<text x="77.1" y="57.9">IOH = –50 µA</text>
<text x="106.7" y="57.9">3 V</text>
<text x="122.1" y="57.9">2.9</text>
<text x="143.2" y="57.9">2.9</text>
<text x="164.3" y="57.9">2.9</text>
<text x="105.5" y="62.6">4.5 V</text>
<text x="122.1" y="62.6">4.4</text>
<text x="143.2" y="62.6">4.4</text>
<text x="164.3" y="62.6">4.4</text>
<text x="25.7" y="67.3">VOH</text>
<text x="42.6" y="67.3">VI = VIH or VIL</text>
<text x="77.1" y="67.4">IOH = –4 mA</text>
<text x="106.7" y="67.4">3 V</text>
<text x="120.6" y="67.4">2.58</text>
<text x="143.2" y="67.4">2.4</text>
<text x="162.8" y="67.4">2.48</text>
<text x="185.5" y="67.3">V</text>
<text x="77.1" y="72.1">IOH = –24 mA</text>
<text x="77.1" y="76.8">IOH = –50 mA†</text>
<text x="105.5" y="72.1">4.5 V</text>
<text x="105.5" y="76.8">5.5 V</text>
<text x="120.6" y="72.1">3.94</text>
<text x="141.7" y="76.8">3.85</text>
<text x="143.2" y="72.1">3.7</text>
<text x="164.3" y="72.1">3.8</text>
<text x="77.1" y="81.6">IOH = –75 mA†</text>
<text x="105.5" y="81.6">5.5 V</text>
<text x="162.8" y="81.6">3.85</text>
<text x="105.5" y="86.3">1.5 V</text>
<text x="132.7" y="86.3">0.1</text>
<text x="153.8" y="86.3">0.1</text>
<text x="174.9" y="86.3">0.1</text>
<text x="77.1" y="91.1">IOL = 50 µA</text>
<text x="105.5" y="95.8">4.5 V</text>
<text x="106.7" y="91.1">3 V</text>
<text x="132.7" y="91.1">0.1</text>
<text x="132.7" y="95.8">0.1</text>
<text x="153.8" y="91.1">0.1</text>
<text x="153.8" y="95.8">0.1</text>
<text x="174.9" y="91.1">0.1</text>
<text x="174.9" y="95.8">0.1</text>
<text x="25.7" y="100.5">VOL</text>
<text x="42.6" y="100.5">VI = VIH or VIL</text>
<text x="77.1" y="100.6">IOL = 12 mA</text>
<text x="106.7" y="100.6">3 V</text>
<text x="131.1" y="100.6">0.36</text>
<text x="153.8" y="100.6">0.5</text>
<text x="173.3" y="100.6">0.44</text>
<text x="185.5" y="100.5">V</text>
<text x="77.1" y="105.3">IOL = 24 mA</text>
<text x="105.5" y="105.3">4.5 V</text>
<text x="131.1" y="105.3">0.36</text>
<text x="153.8" y="105.3">0.5</text>
<text x="173.3" y="105.3">0.44</text>
<text x="77.1" y="110.1">IOL = 50 mA†</text>
<text x="105.5" y="110.1">5.5 V</text>
<text x="152.2" y="110.1">1.65</text>
<text x="177.2" y="110.1">–</text>
<text x="25.7" y="119.6">II</text>
<text x="42.6" y="119.6">VI = VCC or GND</text>
<text x="77.1" y="114.8">IOL = 75 mA†</text>
<text x="105.5" y="114.8">5.5 V</text>
<text x="105.5" y="119.6">5.5 V</text>
<text x="131.1" y="119.6">±0.1</text>
<text x="154.6" y="119.6">±1</text>
<text x="173.3" y="114.8">1.65</text>
<text x="175.7" y="119.6">±1</text>
<text x="184.7" y="119.6">µA</text>
<text x="25.7" y="124.4">ICC</text>
<text x="42.6" y="124.4">VI = VCC or GND,</text>
<text x="77.1" y="124.4">IO = 0</text>
<text x="105.5" y="124.4">5.5 V</text>
<text x="135" y="124.4">8</text>
<text x="153" y="124.4">160</text>
<text x="175.6" y="124.4">80</text>
<text x="184.7" y="124.4">µA</text>
<text x="25.7" y="129.1">Ci</text>
<text x="133.4" y="129.1">10</text>
<text x="154.5" y="129.1">10</text>
<text x="175.6" y="129.1">10</text>
<text x="184.8" y="129.1">pF</text>
<text x="15.9" y="133.3">† Test one output at a time, not exceeding 1-second duration. Measurement is made by forcing indicated current and measuring voltage to minimize</text>
<text x="18" y="137.5">power dissipation. Test verifies a minimum 50-Ω transmission-line drive capability at 85°C and 75-Ω transmission-line drive capability at 125°C.</text>
<text x="142.8" y="155.8">–55°C to</text>
<text x="163.9" y="155.8">–40°C to</text>
<text x="18.6" y="160.2">PARAMETER</text>
<text x="58.5" y="161.6">(INPUT)</text>
<text x="59.5" y="158.1">FROM</text>
<text x="106.3" y="161.6">(OUTPUT)</text>
<text x="111.1" y="158.1">TO</text>
<text x="144.5" y="159.3">125°C</text>
<text x="166.4" y="159.3">85°C</text>
<text x="183.1" y="160.2">UNIT</text>
<text x="142" y="164.2">MIN</text>
<text x="151.4" y="164.2">MAX</text>
<text x="163.1" y="164.2">MIN</text>
<text x="172.5" y="164.2">MAX</text>
<text x="24.6" y="169">tPLH</text>
<text x="24.6" y="173.6">tPHL</text>
<text x="59.2" y="171.3">A B C</text>
<text x="59.2" y="171.3">A, B, C</text>
<text x="109.3" y="171.3">Any Y</text>
<text x="153" y="169">138</text>
<text x="153" y="173.7">138</text>
<text x="174.1" y="169">125</text>
<text x="174.1" y="173.7">125</text>
<text x="184.9" y="171.3">ns</text>
<text x="24.6" y="178.5">tPLH</text>
<text x="153" y="178.5">138</text>
<text x="174.1" y="178.5">125</text>
<text x="24.6" y="183.2">tPHL</text>
<text x="61.8" y="181.2">G1</text>
<text x="109.3" y="180.8">Any Y</text>
<text x="153" y="183.2">138</text>
<text x="174.1" y="183.2">125</text>
<text x="184.9" y="180.8">ns</text>
<text x="24.6" y="187.9">tPLH</text>
<text x="57.2" y="190.4">G2A G2B</text>
<text x="57.2" y="190.4">G2A, G2B</text>
<text x="109.3" y="190.3">Any Y</text>
<text x="153" y="187.9">125</text>
<text x="174.3" y="187.9">114</text>
<text x="184.9" y="190.3">ns</text>
<text x="24.6" y="192.6">tPHL</text>
<text x="153" y="192.6">125</text>
<text x="174.3" y="192.6">114</text>
<text x="15.9" y="270.8">4</text>
</g>
<text font-size="2.5" x="15.8" y="22.7">SCHS328A – JANUARY 2003 – REVISED FEBRUARY 2003</text>
<g font-size="2.1">
<text x="76.3" y="271">POST OFFICE BOX 655303</text>
<text x="105.9" y="271">DALLAS, TEXAS 75265</text>
</g>
</svg>
